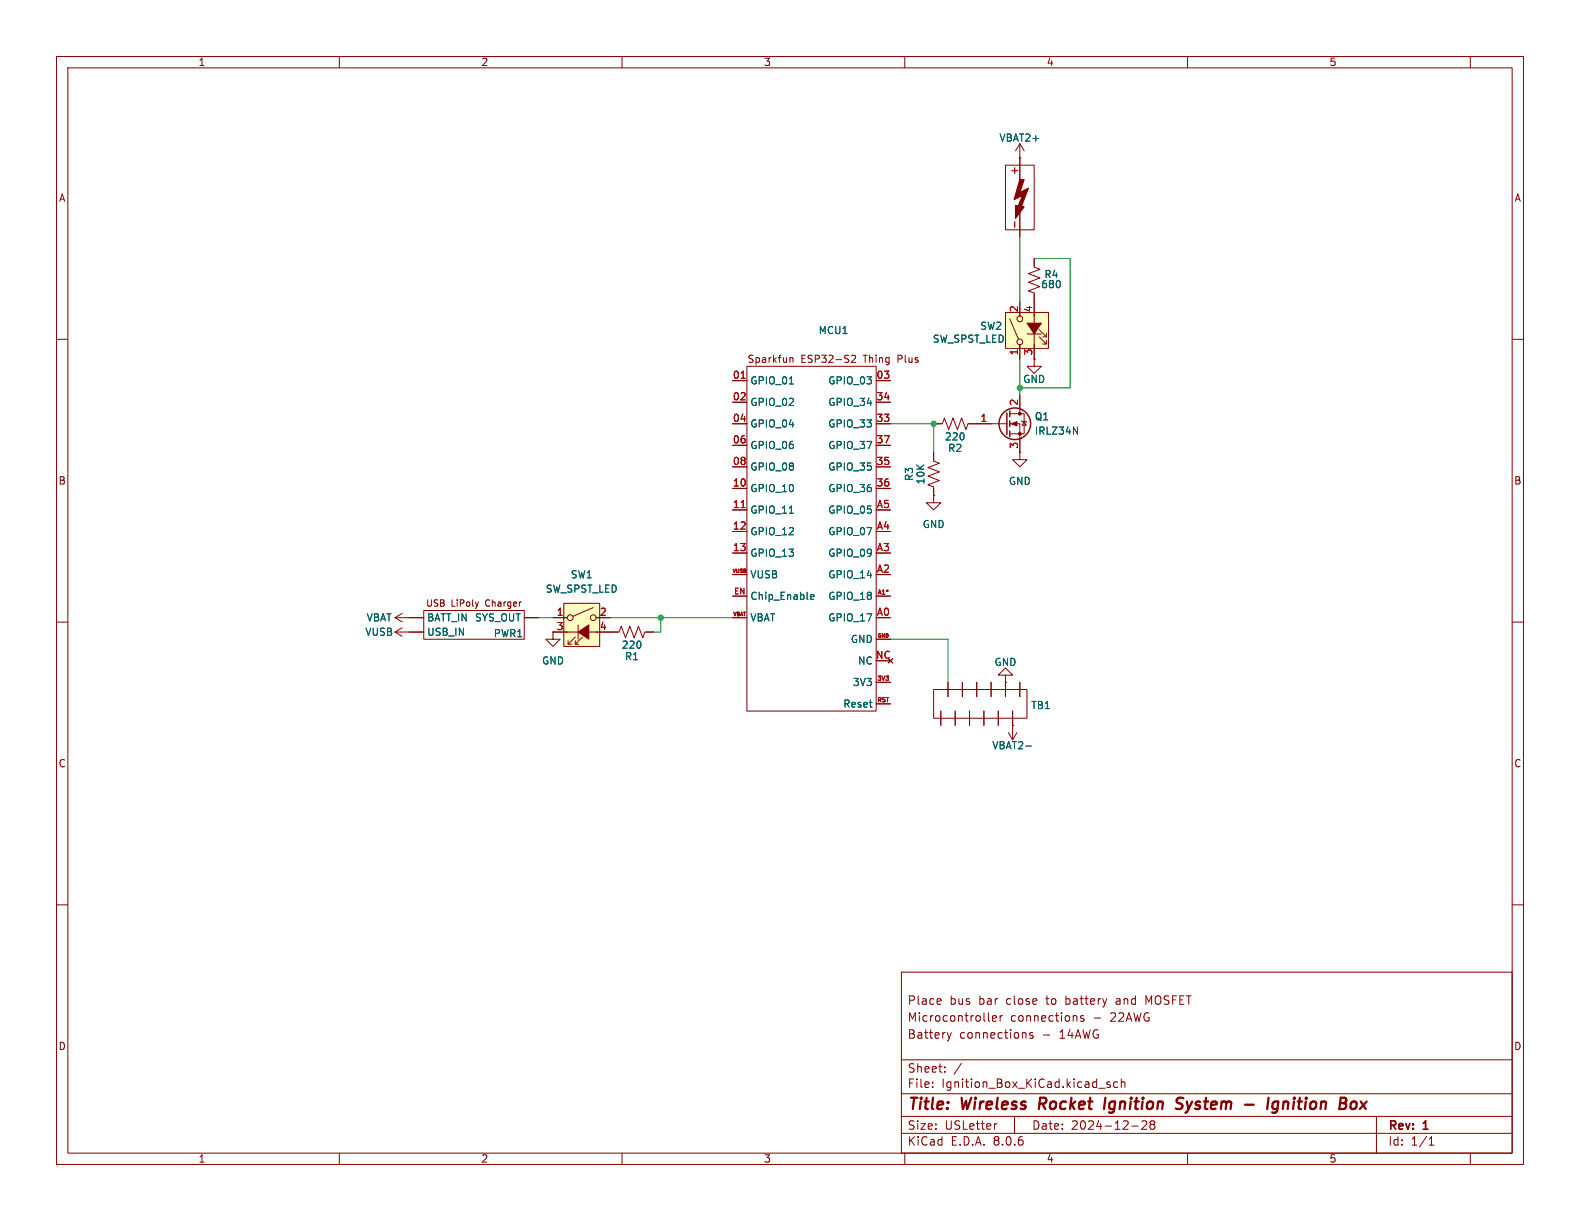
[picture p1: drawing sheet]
<svg xmlns="http://www.w3.org/2000/svg" width="279mm" height="216mm" viewBox="0 0 279 216" stroke-linecap="round" stroke-linejoin="round" font-family="sans-serif">
<g fill="none" stroke="#840000" stroke-width=".18">
<path d="M10 10h259.4v195.9h-259.4zM12 12h255.4v191.9h-255.4zM60 10v2M110 10v2M160 10v2M210 10v2M260 10v2M177.8 29.2h5.1v11.4h-5.1zM180.3 27.9h.1M180.3 25.4l-.7 1.3M180.3 25.4v7M180.3 37.5v4.4"/>
<path d="M180.3 25.4l.8 1.3M10 60h2M182.9 45.7v1.5l1 .4-2 .8 2 .7-2 .8 2 .8-2 .7 1 .4v1.5M267.4 60h2M129.5 67.3h2.6M129.5 71.1h2.6M129.5 74.9h2.6M129.5 78.7h2.6M132.1 64.8h22.8v60.9h-22.8zM139.7 63.2v.9M139.7 63.4l.2-.2 .3 .1v.8M150.6 62.9l.5-.1 .2 .4-.8 .9h.8"/>
<path d="M154.9 67.3h2.6M154.9 71.1h2.6M154.9 74.9h2.6M154.9 78.7h2.6M165.1 74.9h1.5l.4-1 .8 2 .7-2 .8 2 .8-2 .7 2 .4-1h6.9M178.6 74.9h1.7v5.1M178.6 73.2h2.5v3.5h-2.5M180.3 69.9v3.3M180.6 74.4l.1 .1h.8l.1 .2M181.1 74.5l.4 .7h-.8zM182.9 63.5v1.3h1.2l-1.2 1.2-1.3-1.2h1.3M182.9 63.5h.1"/>
<path d="M129.5 82.6h2.6M129.5 86.4h2.6M129.5 90.2h2.6M129.5 94h2.6M129.5 97.8h2.6M154.9 82.6h2.6M154.9 86.4h2.6M10 110h2M129.5 105.4h2.6M129.5 109.2h2.6M129.5 101.6h2.6M154.9 105.4h2.6"/>
<path d="M154.9 113h2.6M267.4 110h2M154.9 120.7h2.6M154.9 124.5h2.6M10 160h2M267.4 160h2M159.4 171.9h108v32h-108zM166.2 176.6l.2 .3-.7 .2M166.4 177.5l-.2 .1M176.9 179.6v1M177.3 179.6l-.3 .1-.1 .2M191.6 179.7l-.3-.1-.2 .2v.2l.5 .2v.3h-.5"/>
<path d="M203.1 177.2l-.5-1.1v1.5M159.4 197.4h108M159.4 193.4h108M159.4 187.4h108M164.9 192.1v.2M164.9 191.4v.1M167.1 189.4v.2M167.1 188.7v.1M167.5 182.6l.4 1M167.9 183.6l-.2 .3M168.2 182.6l-.3 1M170 188l-1.3 1.9"/>
<path d="M174.8 180.4l.2 .2M175.5 180.1l.7-.2-.1-.2-.4-.1-.2 .2 .1 .7h.5M176.3 198.7l-.3 .1M179.4 197.4v3M182.6 182.7l-.3-.1-.2 .2v.2l.5 .2v.3h-.5M194.3 192.4h1.1M196.3 191.4l-.4-.1-.2 .2 .1 .2 .5 .2v.3h-.6M197.6 191.4l-.4-.1-.3 .3v.4l.2 .2h.5M198.3 191.4l.2-.1 .4 .1v.9M198.3 190.8v1.5M200.1 199.1h1.2M202.7 198.3v.5l-.8 .9h.9"/>
<path d="M203.4 198.3v.2l.2 .3M203.6 198.8l-.2 .3v.3l.2 .3 .5-.1 .1-.2-.1-.4-.2-.2M203.6 198.8h.3M204.1 198.3l.1 .2-.3 .3M243.4 197.4v6.5M60 203.9v2M110 203.9v2M159.4 200.4h108M160 203.9v2M210 203.9v2M252.7 202.5h.9M252.7 201.4l.4-.4v1.5"/>
<path d="M260 203.9v2"/>
</g>
<g fill="none" stroke="#840000" stroke-width=".4">
<path d="M183.9 194.1l-.2 2M195.5 194.1l-.3 2M209.3 194.2a.85 .85 0 0 0-1.1 .1 .45 .45 0 0 0 .2 .8l.4 .1a.49 .49 0 0 1 .3 .5 .49 .49 0 0 1-.4 .4l-.8-.1M209.8 196.7l-.2 .1M220.2 195.3h1.5M224.3 194.1l-.2 2M225.3 194.9l.2-.1 .5 .1M225.9 196l-.6 .1M226.1 194.8l-.2 1.6a.62 .62 0 0 1-.8 .4M227 194.8l-.2 1.3M227.6 194.8l-.6 .2M239.1 194.9a.5 .5 0 0 1 .8 .3l-.1 .5a.62 .62 0 0 1-.7 .4"/>
<path d="M240.6 194.8l.9 1.3M241.7 194.8l-1.2 1.3"/>
</g>
<path d="M139.6 67.9h.7M189.8 75.5l.8 1.3v-1.3M139.6 90.7h.7M143.3 105.6l.6-.2v-.2l-.4-.1-.2 .2 .1 .6h.5" fill="none" stroke="#006464" stroke-width=".18"/>
<path d="M179.4 39.2v1M131.1 66.9h.7M131.1 89.8h.7" fill="none" stroke="#a90000" stroke-width=".18"/>
<g fill="#840000" stroke="#840000" stroke-width=".2">
<path d="M179.6 36.3l1.5 .3-1.5 2z"/>
<path d="M180.3 31.8h.8l-.8 2.2 1.6-.7-1.3 3.3-.5-.3 .7-1.8-1.5 .8z"/>
</g>
<g fill="none" stroke="#840000" stroke-width=".25">
<path d="M178.1 73v3.8M178.6 72.6v1.1M178.6 74.4v1M178.6 76.2v1"/>
<circle cx="179.5" cy="74.9" r="2.79"/>
</g>
<g fill="#840000" stroke="#840000" stroke-width=".18">
<path d="M178.8 74.9l1-.4v.8z"/>
<circle cx="180.3" cy="76.7" r=".25"/>
<circle cx="180.3" cy="73.2" r=".25"/>
</g>
<path d="M177.8 55.2h7.6v6.4h-7.6z" fill="#ffffc2"/>
<g fill="none" stroke="#840000" stroke-width=".18">
<path d="M177.8 55.2h7.6v6.4h-7.6zM178.6 56.4l1.5 3.5M180.3 53.3v2.6M181.6 59.1h2.5M182.9 53.3v10.2M183.8 59.6l1.2 1.2M183.8 58.3l1.2 1.3M185 58.9v.7h-.6M180.3 61v2.5M185 60.2v.6h-.6M165.1 80v1.5l1 .4-2 .8 2 .7-2 .8 2 .8-2 .7 1 .4v1.5M165.1 87.6v1.3h1.3l-1.3 1.3-1.3-1.3h1.3"/>
<path d="M165.1 87.6h.1M180.3 80v1.3h1.3l-1.3 1.3-1.2-1.3h1.2M180.3 80h.1M107.9 111.8h1.6l.4-1.1 .7 2.1 .8-2.1 .7 2.1 .8-2.1 .8 2.1 .3-1h1.6"/>
<circle cx="180.3" cy="56.4" r=".51"/>
<circle cx="180.3" cy="60.5" r=".51"/>
</g>
<path d="M181.6 57.2h2.5l-1.2 1.9z" fill="#840000" stroke="#840000" stroke-width=".18"/>
<path d="M99.7 106.7h6.3v7.6h-6.3z" fill="#ffffc2"/>
<g fill="none" stroke="#840000" stroke-width=".18">
<path d="M180.3 27.9h.1M180.3 27.9v4.5M180.3 37.5v4.4M180.3 53.3v2.6M182.9 45.7v1.3M182.9 52.1v3.8M129.5 67.3h2.6M129.5 71.1h2.6M129.5 74.9h2.6M129.5 78.7h2.6M154.9 67.3h2.6M154.9 71.1h2.6"/>
<path d="M154.9 74.9h2.6M154.9 78.7h2.6M165.1 74.9h1.3M171.4 74.9h3.9M180.3 61v2.5M180.3 69.9v2.5M180.3 77.5v2.5M182.9 63.5h.1M182.9 61v2.5M129.5 82.6h2.6M129.5 86.4h2.6M129.5 90.2h2.6"/>
<path d="M129.5 94h2.6M129.5 97.8h2.6M154.9 82.6h2.6M154.9 86.4h2.6M165.1 87.6h.1M165.1 80v1.3M165.1 86.4v1.2M180.3 80h.1M69.8 111.8h5.1M69.8 109.2h5.1M69.8 111.8l1.3 .7M69.8 109.2l1.3 .8"/>
<path d="M71.1 111l-1.3 .8M71.1 108.5l-1.3 .7M74.9 108h17.8v5h-17.8zM92.7 109.2h2.5M97.8 111.8v1.2h1.3l-1.3 1.3-1.3-1.3h1.3M97.8 111.8h.1M97.8 111.8h11.4M97.8 109.2h2.5M99.7 106.7h6.3v7.6h-6.3zM100.5 113.3v.6h.6M101.7 113.3v.6h.7M101.7 112.6l-1.2 1.3"/>
<path d="M102.2 110.5v2.5M103 112.6l-1.3 1.3M104.9 107.4l-3.6 1.6M105.4 109.2h2.5M114.3 111.8h1.3M129.5 109.2h2.6M129.5 105.4h2.6M129.5 101.6h2.6M154.9 105.4h2.6M154.9 113h2.6M177.8 119.4h1.3l-1.3-1.3-1.3 1.3h1.3v1.3M154.9 120.7h2.6"/>
<path d="M154.9 124.5h2.6M165.1 121.9h16.5v5.1h-16.5zM166.4 125.7v2.6M167.6 120.7v2.5M168.9 125.7v2.6M170.2 120.7v2.5M171.4 125.7v2.6M172.7 120.7v2.5M174 125.7v2.6M175.3 120.7v2.5M176.5 125.7v2.6M177.8 120.7h.1"/>
<path d="M177.8 120.7v2.5M178.3 129.5l.8 1.3M179.1 128.3h.1M179.1 125.7v5.1M179.8 129.5l-.7 1.3M180.3 120.7v2.5"/>
<circle cx="100.8" cy="109.2" r=".51"/>
<circle cx="104.9" cy="109.2" r=".51"/>
</g>
<path d="M102.2 111.8l1.9-1.3v2.5z" fill="#840000" stroke="#840000" stroke-width=".18"/>
<path d="M139.6 67.9h.7M189.8 75.5l.8 1.3v-1.3M139.6 90.7h.7M143.3 105.6l.6-.2v-.2l-.4-.1-.2 .2 .1 .6h.5M181.4 131.9h1" fill="none" stroke="#006464" stroke-width=".18"/>
<path d="M180.3 41.9v11.4M182.9 45.7h6.3v22.9h-8.9M157.5 74.9h7.6v5.1M180.3 63.5v6.4M95.2 109.2h2.6M107.9 109.2h21.6M116.8 109.2v2.6h-1.2M157.5 113h10.1v7.7" fill="none" stroke="#009600" stroke-width=".18"/>
<path d="M179.4 39.2v1M131.1 66.9h.7M131.1 89.8h.7" fill="none" stroke="#a90000" stroke-width=".18"/>
<g fill="#009600" stroke="#009600" stroke-width=".18">
<circle cx="116.8" cy="109.2" r=".46"/>
<circle cx="165.1" cy="74.9" r=".46"/>
<circle cx="180.3" cy="68.6" r=".46"/>
</g>
<g font-size="2.8" fill="#840000">
<text x="160.4" y="196.8">Title:</text>
<text x="170.1" y="196.8">Wireless</text>
<text x="184.6" y="196.8">Rocket</text>
<text x="196.9" y="196.8">Ignition</text>
<text x="210.5" y="196.8">System</text>
<text x="223.4" y="196.8">-</text>
<text x="228.2" y="196.8">Ignition</text>
</g>
<g font-size="2.1" fill="#840000">
<text x="160.4" y="177.9">Place</text>
<text x="167.9" y="177.9">bus</text>
<text x="173.1" y="177.9">bar</text>
<text x="178.1" y="177.9">close</text>
<text x="185.3" y="177.9">to</text>
<text x="188.8" y="177.9">battery</text>
<text x="197.9" y="177.9">and</text>
<text x="203.3" y="177.9">MOSFET</text>
<text x="160.4" y="183.9">Battery</text>
<text x="160.4" y="180.9">Microcontroller</text>
<text x="169.6" y="183.9">connections</text>
<text x="178.6" y="180.9">connections</text>
<text x="184.4" y="183.9">-</text>
<text x="187.5" y="183.9">14AWG</text>
<text x="193.4" y="180.9">-</text>
<text x="196.5" y="180.9">22AWG</text>
<text x="160.4" y="189.9">Sheet:</text>
<text x="160.4" y="192.6">File:</text>
<text x="166.5" y="192.6">Ignition_Box_KiCad.kicad_sch</text>
<text x="160.4" y="202.8">KiCad</text>
<text x="160.4" y="200">Size:</text>
<text x="167.1" y="200">USLetter</text>
<text x="168.1" y="202.8">E.D.A.</text>
<text x="175.7" y="202.8">8.0.6</text>
<text x="182.4" y="200">Date:</text>
<text x="189.4" y="200">2024-12-28</text>
<text x="245.4" y="200.2">Rev:</text>
<text x="245.4" y="202.8">Id:</text>
<text x="249.5" y="202.8">1/1</text>
<text x="251.8" y="200.2">1</text>
</g>
<g font-size="1.8" fill="#840000">
<text x="35" y="11.9">1</text>
<text x="85" y="11.9">2</text>
<text x="135" y="11.9">3</text>
<text x="185" y="11.9">4</text>
<text x="235" y="11.9">5</text>
<text x="10.3" y="35.9">A</text>
<text x="267.7" y="35.9">A</text>
<text x="132.1" y="64.4">Sparkfun</text>
<text x="141.6" y="64.4">ESP32-S2</text>
<text x="152.8" y="64.4">Thing</text>
<text x="159.1" y="64.4">Plus</text>
<text x="10.3" y="85.9">B</text>
<text x="267.7" y="85.9">B</text>
<text x="10.3" y="135.9">C</text>
<text x="267.7" y="135.9">C</text>
<text x="10.3" y="185.9">D</text>
<text x="267.7" y="185.9">D</text>
<text x="35" y="205.8">1</text>
<text x="85" y="205.8">2</text>
<text x="135" y="205.8">3</text>
<text x="185" y="205.8">4</text>
<text x="235" y="205.8">5</text>
</g>
<g font-size="1.8" fill="#006464">
<text x="176.6" y="25.2">VBAT2+</text>
<text x="184" y="51.2">680</text>
<text x="184.6" y="49.4">R4</text>
<text x="144.7" y="59.3">MCU1</text>
<text x="173.2" y="58.5">SW2</text>
<text x="164.9" y="60.8">SW_SPST_LED</text>
<text x="132.6" y="68.2">GPIO_01</text>
<text x="132.6" y="72">GPIO_02</text>
<text x="146.4" y="68.2">GPIO_03</text>
<text x="146.4" y="72">GPIO_34</text>
<text x="180.8" y="67.9">GND</text>
<text x="132.6" y="75.8">GPIO_04</text>
<text x="146.4" y="75.8">GPIO_33</text>
<text x="182.9" y="77.1">IRLZ34N</text>
<text x="182.9" y="74.5">Q1</text>
<text x="132.6" y="79.6">GPIO_06</text>
<text x="132.6" y="83.4">GPIO_08</text>
<text x="146.4" y="83.4">GPIO_35</text>
<text x="146.4" y="79.6">GPIO_37</text>
<text x="167" y="78.1">220</text>
<text x="167.6" y="80.1">R2</text>
<text x="132.6" y="87.2">GPIO_10</text>
<text x="146.4" y="87.2">GPIO_36</text>
<text x="161.6" y="85.2" transform="rotate(-90 161.6 85.2)">R3</text>
<text x="163.7" y="85.8" transform="rotate(-90 163.7 85.8)">10K</text>
<text x="178.3" y="86">GND</text>
<text x="132.6" y="91">GPIO_11</text>
<text x="132.6" y="94.8">GPIO_12</text>
<text x="146.4" y="94.8">GPIO_07</text>
<text x="146.4" y="91">GPIO_05</text>
<text x="163.1" y="93.6">GND</text>
<text x="132.6" y="98.7">GPIO_13</text>
<text x="146.4" y="98.7">GPIO_09</text>
<text x="96.4" y="105">SW_SPST_LED</text>
<text x="100.8" y="102.5">SW1</text>
<text x="132.6" y="106.3">Chip_Enable</text>
<text x="132.6" y="102.5">VUSB</text>
<text x="146.4" y="106.3">GPIO_18</text>
<text x="146.4" y="102.5">GPIO_14</text>
<text x="64.5" y="112.6">VUSB</text>
<text x="64.7" y="110.1">VBAT</text>
<text x="75.4" y="110.1">BATT_IN SYS_OUT</text>
<text x="75.4" y="112.6">USB_IN</text>
<text x="87.2" y="112.9">PWR1</text>
<text x="132.6" y="110.1">VBAT</text>
<text x="146.4" y="110.1">GPIO_17</text>
<text x="150.4" y="113.9">GND</text>
<text x="95.8" y="117.7">GND</text>
<text x="109.8" y="114.9">220</text>
<text x="110.4" y="116.9">R1</text>
<text x="151.6" y="117.7">NC</text>
<text x="175.8" y="118">GND</text>
<text x="149" y="125.3">Reset</text>
<text x="150.7" y="121.5">3V3</text>
<text x="182.3" y="125.6">TB1</text>
<text x="175.4" y="132.7">VBAT2-</text>
</g>
<g font-size="1.8" fill="#a90000">
<text x="180.1" y="31.1" transform="rotate(-90 180.1 31.1)">+</text>
<text x="180.1" y="55.3" transform="rotate(-90 180.1 55.3)">2</text>
<text x="182.6" y="55.3" transform="rotate(-90 182.6 55.3)">4</text>
<text x="180.1" y="62.9" transform="rotate(-90 180.1 62.9)">1</text>
<text x="182.6" y="62.9" transform="rotate(-90 182.6 62.9)">3</text>
<text x="129.5" y="67.1">01</text>
<text x="129.5" y="70.9">02</text>
<text x="154.9" y="67.1">03</text>
<text x="154.9" y="70.9">34</text>
<text x="180.1" y="71.8" transform="rotate(-90 180.1 71.8)">2</text>
<text x="129.5" y="74.7">04</text>
<text x="154.9" y="74.7">33</text>
<text x="173.3" y="74.7">1</text>
<text x="129.5" y="78.5">06</text>
<text x="129.5" y="82.3">08</text>
<text x="154.9" y="82.3">35</text>
<text x="154.9" y="78.5">37</text>
<text x="180.1" y="79.4" transform="rotate(-90 180.1 79.4)">3</text>
<text x="129.5" y="86.1">10</text>
<text x="129.5" y="89.9">11</text>
<text x="154.9" y="86.1">36</text>
<text x="155" y="89.9">A5</text>
<text x="129.5" y="93.7">12</text>
<text x="155" y="93.7">A4</text>
<text x="129.5" y="97.5">13</text>
<text x="155" y="101.3">A2</text>
<text x="155" y="97.5">A3</text>
<text x="98.4" y="109">1</text>
<text x="98.4" y="111.5">3</text>
<text x="106" y="109">2</text>
<text x="106" y="111.5">4</text>
<text x="155" y="109">A0</text>
<text x="154.8" y="116.6">NC</text>
</g>
<g font-size="1.6" fill="#840000">
<text x="75.2" y="107.5">USB</text>
<text x="79.8" y="107.5">LiPoly</text>
<text x="86" y="107.5">Charger</text>
</g>
<text font-size="1.4" fill="#a90000" x="129.7" y="105.2">EN</text>
<g font-size="1.1" fill="#a90000">
<text x="155.1" y="105.2">A1*</text>
<text x="155" y="120.4">3V3</text>
<text x="155" y="124.2">RST</text>
</g>
<g font-size=".9" fill="#a90000">
<text x="129.4" y="101.3">VUSB</text>
<text x="129.5" y="109">VBAT</text>
<text x="155.1" y="112.8">GND</text>
</g>
</svg>
